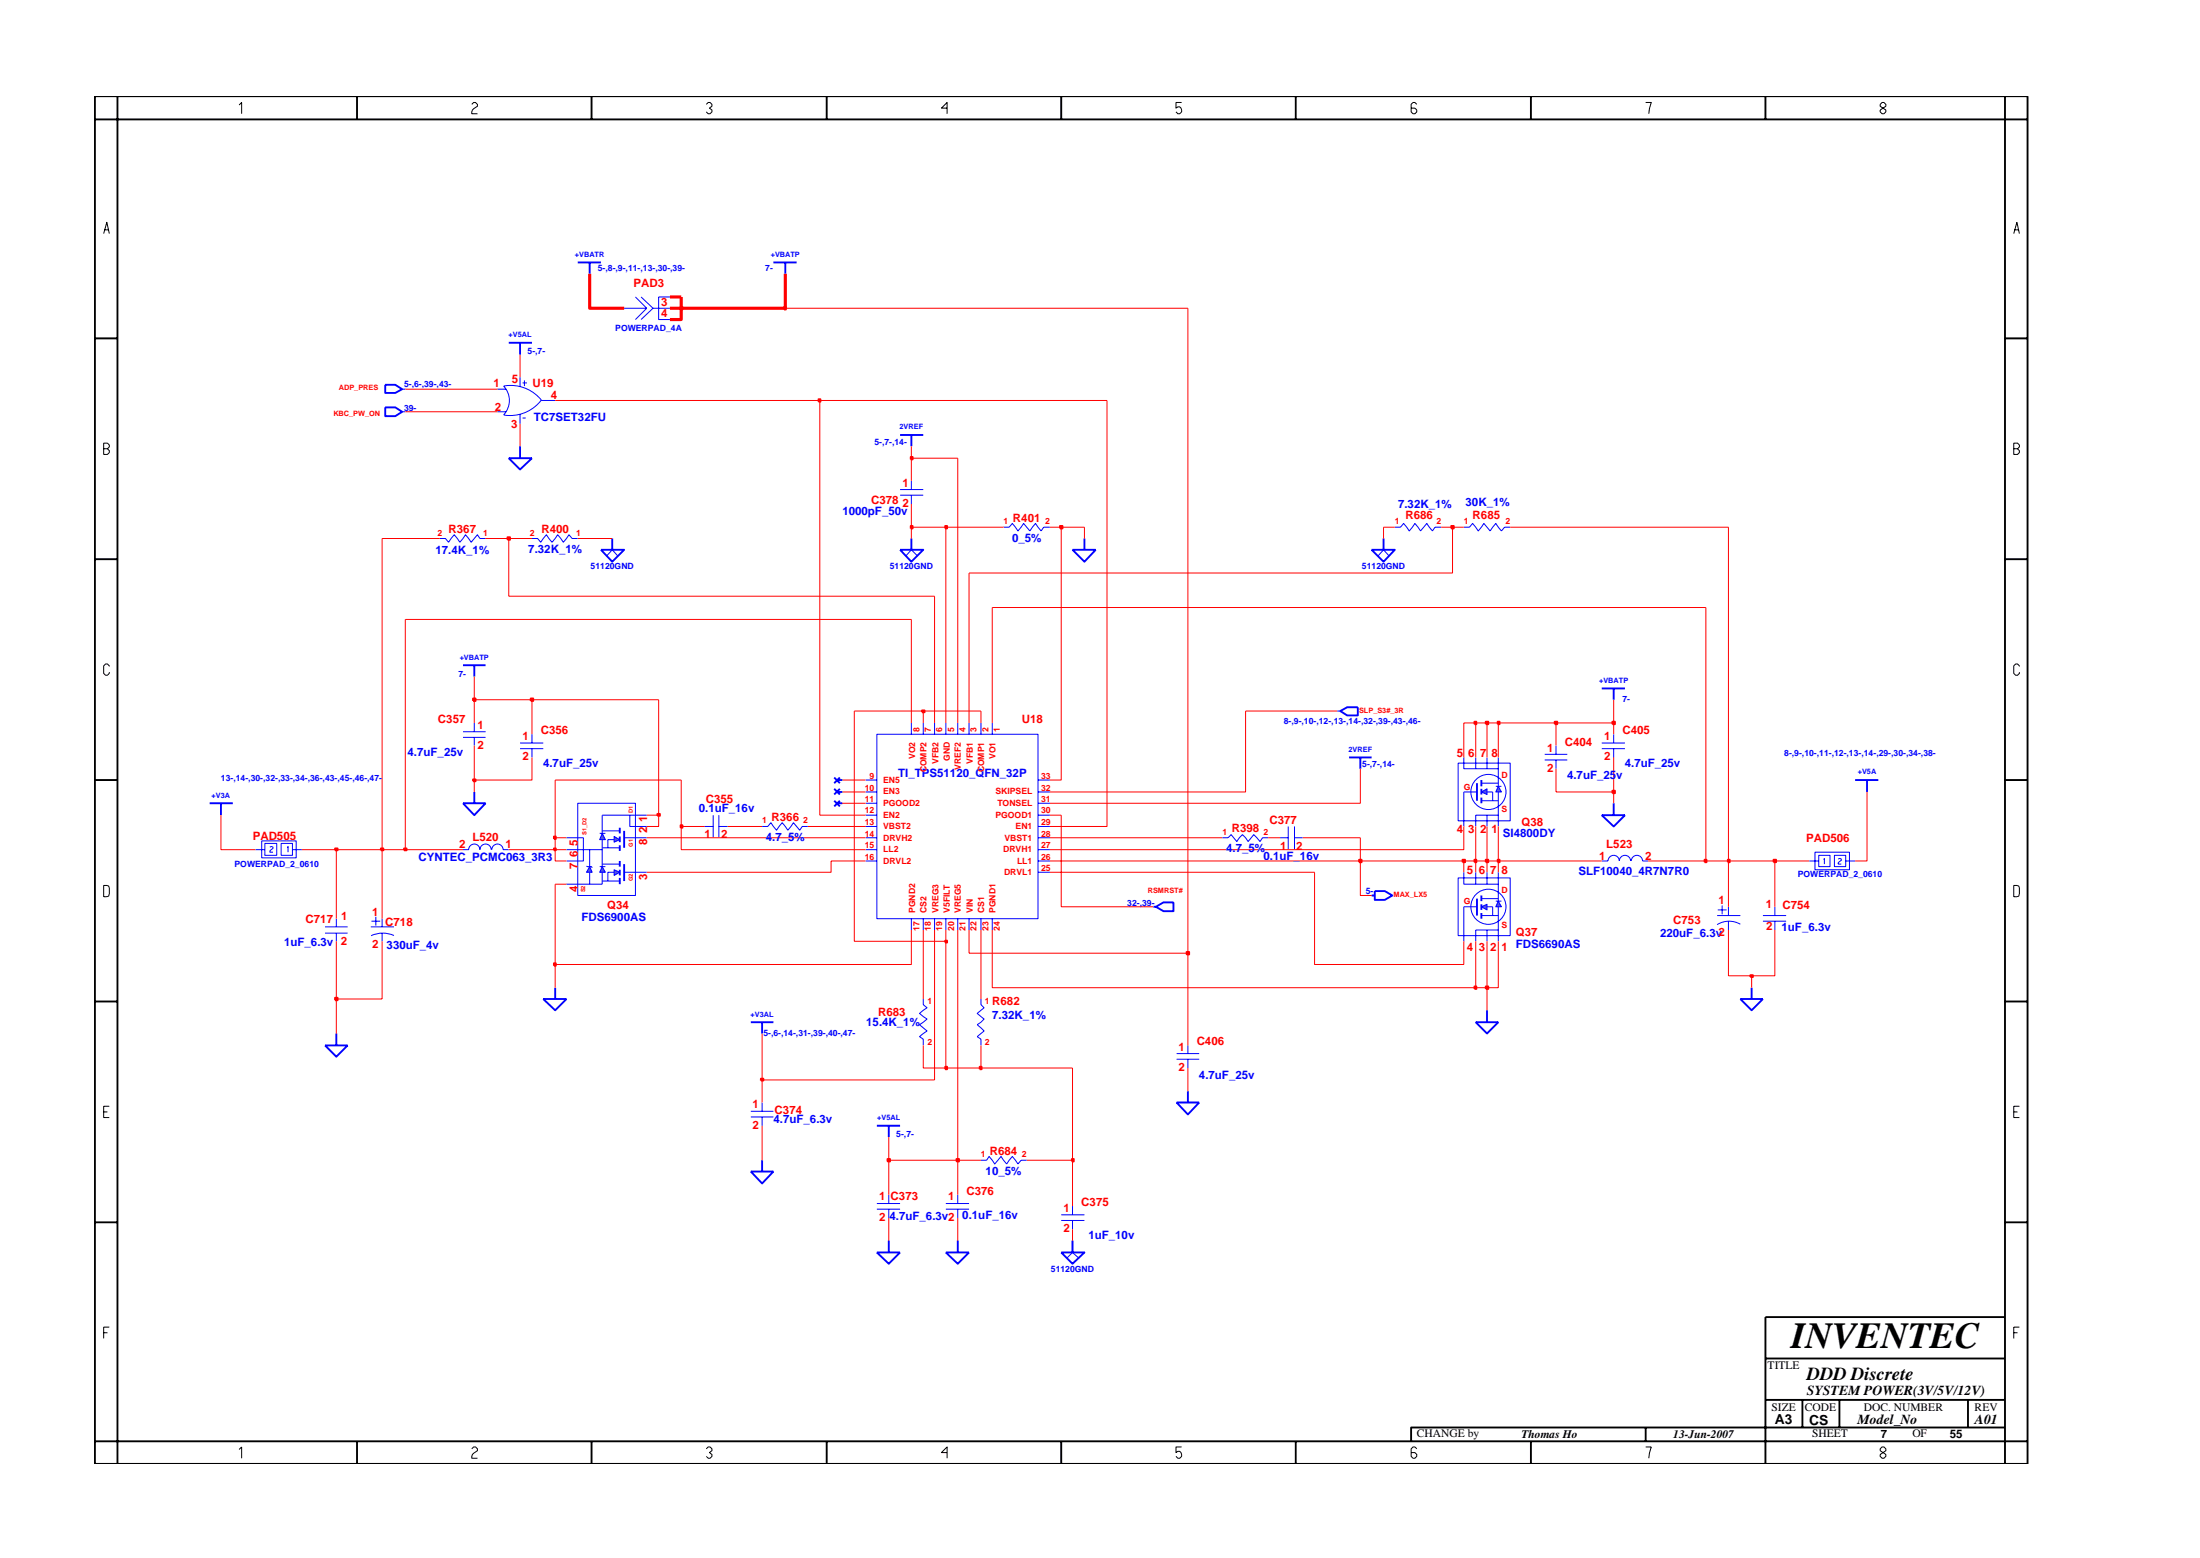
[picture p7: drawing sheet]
<svg xmlns="http://www.w3.org/2000/svg" width="297mm" height="210mm" viewBox="0 0 297 210" stroke-linecap="round" stroke-linejoin="round" font-family="sans-serif">
<path d="M121.5 66.1h3.2M121.5 66.8h3.2M123 64.9v1.2M123 66.8v1.2M188.3 71.1h.8l.4-.5 .8 1.1 .7-1.1 .8 1.1 .8-1.1 .8 1.1 .3-.6h.9M124.7 134.8v.8l.5 .4-1.1 .8 1.1 .7-1.1 .8 1.1 .8-1.1 .8 .6 .3v.9M158.9 142.2h3M158.9 142.9h3M160.4 141.1v1.1M160.4 142.9v1.2" fill="none" stroke="#00f" stroke-width=".14"/>
<path d="M84.3 116.6v2.3" fill="none" stroke="#00f" stroke-width=".25"/>
<path d="M81.3 117l.4 .7h-.7z" fill="#3c3cc8"/>
<path d="M81 117h.7M81.3 117l.4 .7h-.7z" fill="none" stroke="#00f" stroke-width=".14"/>
<path d="M82.9 117.4l.8 .3-.8 .4z" fill="#3c3cc8"/>
<g fill="none" stroke="#00f" stroke-width=".14">
<path d="M76.5 113.1h2.3v3.1h-2.3M76.5 114.7h4.8M79.6 114.7v2.3M79.6 117.7v1.6M81.3 118.9h2.4M81.3 116.6h2.4M81.3 114.4v2.6M81.3 117.7v1.6h-4.8M81.3 110h6M82.9 117.4l.8 .3-.8 .4zM82.9 117.7h-.8v1.2M84.3 117.7h3"/>
<path d="M84.3 113.1h3M85 110v1.5h2.3"/>
</g>
<path d="M83.7 116.2v.8M83.7 117.4v.7M83.7 118.5v.8M84.3 112.1v2.3" fill="none" stroke="#00f" stroke-width=".25"/>
<path d="M81.3 112.5l.4 .8h-.7z" fill="#3c3cc8"/>
<path d="M81 112.5h.7M81.3 112.5l.4 .8h-.7z" fill="none" stroke="#00f" stroke-width=".14"/>
<path d="M82.9 112.9l.8 .4-.8 .4z" fill="#3c3cc8"/>
<path d="M81.3 113.3v1.1h2.4M82.9 112.9l.8 .4-.8 .4zM82.9 113.3h-.8v1.1M83.7 112.1h-2.4v.4" fill="none" stroke="#00f" stroke-width=".14"/>
<path d="M83.7 111.7v.8M83.7 112.9v.8M83.7 114.1v.7" fill="none" stroke="#00f" stroke-width=".25"/>
<path d="M79.6 117l.4 .7h-.8z" fill="#3c3cc8"/>
<g fill="none" stroke="#00f" stroke-width=".14">
<path d="M71.8 99.1v1.2M70.2 100.3h3.1M70.2 101h3.1M71.8 101v1.2M78 108.4h7.8v12.4h-7.8zM79.2 116.9l.1 .1h.6l.1 .1M79.6 117l.4 .7h-.8zM81.3 110v2.1M197.6 122.4h1.8M101.4 150h3M101.4 150.7h3M102.9 148.8v1.2"/>
<path d="M102.9 150.7v1.2"/>
</g>
<path d="M28.3 108.4h3.1M29.8 108.4v1.6M182.1 102.2h3.1M183.7 102.2v1.5M199.4 121.3v2.3" fill="none" stroke="#00f" stroke-width=".25"/>
<path d="M202.3 121.6l.4 .8h-.7z" fill="#3c3cc8"/>
<path d="M202 121.6h.7M202.3 121.6l.4 .8h-.7z" fill="none" stroke="#00f" stroke-width=".14"/>
<path d="M200 122.4l.8-.4v.8z" fill="#3c3cc8"/>
<g fill="none" stroke="#00f" stroke-width=".14">
<path d="M54.3 52.5h.4M54.3 55.6h.4M71.8 72.7h.8l.4 .5 .8-1 .7 1 .8-1 .8 1 .7-1 .4 .5h.8M81.9 75l.8-.8 .7 .8M135.5 71.1h.8l.4-.5 .7 1.1 .8-1.1 .9 1.1 .7-1.1 .8 1.1 .3-.6h.9M186 75l.8-.8 .8 .8M62.5 98.7h3.1M62.5 99.5h3.1M64 97.6v1.1M64 99.5v1.1M62.5 114.7h.8a.76 .76 0 0 1 .7-.8 .76 .76 0 0 1 .8 .8 .76 .76 0 0 1 .8-.8 .76 .76 0 0 1 .7 .8M66.4 114.7a.76 .76 0 0 1 .8-.8 .76 .76 0 0 1 .7 .8h.8"/>
<path d="M165 113.1h.8l.4-.5 .8 1 .8-1 .7 1 .8-1 .8 1 .4-.5h.7M196.9 118.5h7v7.8h-7zM197.6 117.7v1.6h4.7M197.6 106.9h1.8M199.2 117.7v1.6M200.8 117.7v1.6M202.3 117.7v3.9M43.9 125.1h3M43.9 125.9h3M45.4 124v1.1M45.4 125.9v1.1M197.6 122.4v4.6"/>
<path d="M200 122.4l.8-.4v.8zM200 123.6h2.3M200 121.3h2.3M200.8 122.4h.7v1.2M200.8 125.5v1.5M202.3 122.4v4.6M202.3 125.5h-3.1v1.5M231.8 123.6h3.2M231.9 122.8h1.2M232.5 122.2v1.2M233.4 122.4v1.2M233.4 124.3v1.2"/>
<path d="M235 124.7a3 3 0 0 0-3.2 .1M127.7 162.4h3.1M127.7 163.2h3.1M129.3 161.2v1.2M129.3 163.2v1.2M144 169.8l.8-.8 .9 .8"/>
<circle cx="201" cy="122.4" r="2.37"/>
</g>
<g fill="none" stroke="#00f" stroke-width=".25">
<path d="M78 35.4h3.1M79.6 35.4v1.5M104.4 35.4h3.2M106 35.4v1.5M52 51.9h1.4l.9 .6-.9 .5h-1.4zM52 55h1.4l.9 .6-.9 .6h-1.4zM68.7 46.3h3.1M70.2 46.3v1.6M121.5 58.7h3.2M123 58.7v1.5M68.7 61.8h3.1l-1.6 1.6zM70.2 60.2v1.6"/>
<path d="M81.1 74.2h3.2l-1.6 1.6zM82.7 72.7v1.5M185.2 74.2h3.1l-1.5 1.6zM186.8 72.7v1.5M62.5 89.8h3.1M64 89.8v1.5M216.3 92.9h3.1M217.9 92.9v1.5M62.5 108.4h3.1l-1.6 1.6zM64 106.9v1.5M112.6 106.5l.8 .7M112.6 108.1l.8 .7"/>
<path d="M113 108.4h.7M113 106.9h.7M113.4 106.5l-.8 .7M113.4 108.1l-.8 .7M199.4 105.7v2.4M216.3 110h3.1l-1.5 1.5zM217.9 108.4v1.6M250.5 105.3h3.1M252.1 105.3v1.6M45.4 139.5v1.6M101.4 138h3M102.9 138v1.5"/>
<path d="M185.2 120.8h.4M185.6 120.3h1.4l1 .5-1 .6h-1.4zM199.2 138h3.1l-1.5 1.5zM200 120.8v.8M200 122v.8M200 123.2v.8M200.8 136.3v1.7M235 134.8h3l-1.5 1.5zM236.5 133.3v1.5M43.9 141.1h3l-1.5 1.5zM101.4 158.1h3l-1.5 1.6zM102.9 156.6v1.5"/>
<path d="M118.4 151.9h3.1M120 151.9v1.5M127.7 169h3.1l-1.5 1.5zM129.3 167.4v1.6M143.3 169h3.1l-1.6 1.5zM144.8 167.4v1.6"/>
</g>
<path d="M202.3 106.1l.4 .8h-.7z" fill="#3c3cc8"/>
<path d="M202 106.1h.7M202.3 106.1l.4 .8h-.7z" fill="none" stroke="#00f" stroke-width=".14"/>
<path d="M200 106.9l.8-.4v.7z" fill="#3c3cc8"/>
<g fill="none" stroke="#00f" stroke-width=".14">
<path d="M67.2 52.5h1.2M67.2 55.6h1.2M68 52.1a2.79 2.79 0 0 1 0 3.9M68 52.1a5.3 5.3 0 0 1 5.1 1.9M70.2 50.9v1.3M70.2 55.9v1.3M70.6 51.7h.5M70.6 56.4h.4M70.8 51.3v.8M73.1 54a5.3 5.3 0 0 1-5.1 2M73.1 54h1.9M84.3 41.6h3"/>
<path d="M85.8 40.1l1.5 1.5M86.6 40.1l1.6 1.5M87.3 41.6l-1.5 1.5M88.2 41.6h2.3M88.2 41.6l-1.6 1.5M90.5 40.1h-1.6v3h1.6M59.4 72.7h.7l.5 .5 .7-1 .8 1 .8-1 .7 1 .9-1 .3 .5h.8M122.3 75l.7-.8 .9 .8M197.6 71.1h.8l.4-.5 .8 1.1 .7-1.1 .9 1.1 .8-1.1 .7 1.1 .4-.6h.8M118.4 99.1h21.8v24.9h-21.8zM123 97.6v1.5M124.7 97.6v1.5"/>
<path d="M126.2 97.6v1.5M127.7 97.6v1.5M129.3 97.6v1.5M130.8 97.6v1.5M132.4 97.6v1.5M134 97.6v1.5M180.5 96h.5M217.9 99.1v1.2M34.5 114.7h1.3M35.3 113.5h4.7v2.3h-4.7zM35.8 113.8h1.6v1.6h-1.6zM36.4 114.3l.2-.1 .3 .1v.2l-.5 .3v.2h.5"/>
<path d="M38 113.8h1.5v1.6h-1.5zM38.8 114.4l.1-.2v.8M39.5 114.7h1.3M95.1 111.5h1.2M96.3 110v3.1M97.1 111.5h1.1M97.1 110v3.1M102.9 111.5h.8l.4-.5 .7 1 .8-1 .8 1 .7-1 .9 1 .3-.5h.8M116.9 110h1.5M116.9 106.9h1.5M116.9 114.7h1.5M116.9 111.5h1.5"/>
<path d="M116.9 116.2h1.5M116.9 113.1h1.5M116.9 105.3h1.5M116.9 108.4h1.5M140.2 110h1.6M140.2 106.9h1.6M140.2 114.7h1.6M140.2 111.5h1.6M140.2 116.2h1.6M140.2 113.1h1.6M140.2 105.3h1.6M140.2 108.4h1.6"/>
<path d="M140.2 117.7h1.6M172.8 113.1h1.1M173.9 111.5v3.2M174.8 113.1h1.1M174.8 111.5v3.2M196.9 103h7v7.8h-7zM197.6 102.2v1.5h4.7M197.6 106.9v4.6M199.2 102.2v1.5M200 106.9l.8-.4v.7zM200 108.1h2.3M200 105.7h2.3"/>
<path d="M200.8 106.9h.7v1.2M200.8 102.2v1.5M200.8 110v1.5M202.3 102.2v3.9M202.3 106.9v4.6M202.3 110h-3.1v1.5M208.6 101.8h3M208.6 102.6h3M210.1 100.6v1.2M210.1 102.6v1.1M216.3 116.2h.8a.76 .76 0 0 1 .8-.8 .76 .76 0 0 1 .7 .8 .76 .76 0 0 1 .8-.8 .76 .76 0 0 1 .8 .8M216.3 100.3h3.1"/>
<path d="M216.3 101h3.1M217.9 101v1.2M220.2 116.2a.76 .76 0 0 1 .8-.8 .76 .76 0 0 1 .8 .8h.7M244.3 116.2h1.3M245.1 115h4.6v2.4h-4.6zM245.6 115.4h1.5v1.6h-1.5zM246.2 116l.1-.1v.7M247.7 115.4h1.5v1.6h-1.5zM248.2 115.9h.2h.2v.2l-.4 .3v.2h.4M249.2 116.2h1.3M50.1 125.1h3.1M50.2 124.3h1.1"/>
<path d="M50.7 123.7v1.2M51.6 124v1.1M51.6 125.9v1.1M53.2 126.2a3.7 3.7 0 0 0-3.1 .1M123 124v1.5M124.7 124v1.5M126.2 124v1.5M127.7 124v1.5M129.3 124v1.5M130.8 124v1.5M132.4 134.8v.8l.5 .4-1 .8 1 .7-1 .8 1 .8-1 .8 .5 .3v.9M132.4 124v1.5"/>
<path d="M134 124v1.5M238 124.3h3.2M238 123.6h3.2M239.6 122.4v1.2M239.6 124.3v1.2M132.4 156.6h.8l.3-.5 .8 1 .9-1 .7 1 .8-1 .7 1 .5-.5h.7M118.4 162.4h3.1M118.4 163.2h3.1M120 161.2v1.2M120 163.2v1.2M143.3 163.9h3.1M143.3 164.7h3.1"/>
<path d="M144.8 162.8v1.1M144.8 164.7v1.2"/>
<circle cx="201" cy="106.9" r="2.37"/>
</g>
<g fill="none" stroke="#00f" stroke-width=".25">
<path d="M121.5 74.2h3.2l-1.7 1.6zM123 72.7v1.5M144.8 74.2h3.1l-1.5 1.6zM146.4 72.7v1.5M181 96l.9-.6h1.4v1.1h-1.4zM112.6 104.9l.8 .8M113 105.3h.7M113.4 104.9l-.8 .8M200 105.3v.8M200 106.5v.7M200 107.6v.8M73.3 134.8h3.2l-1.5 1.5z"/>
<path d="M75 133.3v1.5M155.7 122.4h.4M156.1 122.4l1-.6h1.3v1.2h-1.3zM158.9 148.8h3l-1.5 1.6zM160.4 147.3v1.5M118.4 169h3.1l-1.5 1.5zM120 167.4v1.6"/>
</g>
<path d="M102.9 151.9v4.7M120 156.6v4.6M129.3 156.6v4.6M144.8 156.6v6.2M120 164.4v3M129.3 164.4v3M144.8 165.9v1.5" fill="none" stroke="#f00" stroke-width=".14"/>
<path d="M119.8 156.4h.4v.3h-.4z" fill="#8e2323"/>
<path d="M119.8 156.4h.4v.3h-.4z" fill="none" stroke="#f00" stroke-width=".25"/>
<path d="M120 153.4v3.2h9.3" fill="none" stroke="#f00" stroke-width=".14"/>
<path d="M129.1 156.4h.4v.3h-.4z" fill="#8e2323"/>
<path d="M129.1 156.4h.4v.3h-.4z" fill="none" stroke="#f00" stroke-width=".25"/>
<path d="M129.3 125.5v31.1h3.1M138.6 156.6h6.2" fill="none" stroke="#f00" stroke-width=".14"/>
<path d="M144.7 156.4h.3v.3h-.3z" fill="#8e2323"/>
<path d="M144.7 156.4h.3v.3h-.3z" fill="none" stroke="#f00" stroke-width=".25"/>
<path d="M102.9 145.7v3.1M144.8 144.1v12.5M160.4 144.1v3.2" fill="none" stroke="#f00" stroke-width=".14"/>
<path d="M102.7 145.6h.4v.2h-.4z" fill="#8e2323"/>
<path d="M102.7 145.6h.4v.2h-.4z" fill="none" stroke="#f00" stroke-width=".25"/>
<path d="M126.2 125.5v20.2h-23.3v-6.2M124.7 141.1v3h3" fill="none" stroke="#f00" stroke-width=".14"/>
<path d="M127.6 144h.3v.3h-.3z" fill="#8e2323"/>
<path d="M127.6 144h.3v.3h-.3z" fill="none" stroke="#f00" stroke-width=".25"/>
<path d="M127.7 127v17.1h4.7" fill="none" stroke="#f00" stroke-width=".14"/>
<path d="M132.3 144h.2v.3h-.2z" fill="#8e2323"/>
<path d="M132.3 144h.2v.3h-.2z" fill="none" stroke="#f00" stroke-width=".25"/>
<path d="M45.4 134.8v4.7M160.4 128.6v12.5M200.8 133.3v3M132.4 141.1v3h12.4" fill="none" stroke="#f00" stroke-width=".14"/>
<path d="M45.2 134.6h.4v.4h-.4z" fill="#8e2323"/>
<path d="M45.2 134.6h.4v.4h-.4z" fill="none" stroke="#f00" stroke-width=".25"/>
<path d="M45.4 127v7.8h6.2v-7.8M75 130.2v3.1M124.7 125.5v9.3M132.4 125.5v9.3M134 125.5v7.8h65.2" fill="none" stroke="#f00" stroke-width=".14"/>
<path d="M199.1 133.1h.2v.4h-.2z" fill="#8e2323"/>
<path d="M199.1 133.1h.2v.4h-.2z" fill="none" stroke="#f00" stroke-width=".25"/>
<path d="M199.2 127v6.3h1.6" fill="none" stroke="#f00" stroke-width=".14"/>
<path d="M200.6 133.1h.3v.4h-.3z" fill="#8e2323"/>
<path d="M200.6 133.1h.3v.4h-.3z" fill="none" stroke="#f00" stroke-width=".25"/>
<path d="M200.8 127v6.3h1.5v-6.3M233.4 125.5v6.2h3.1v1.6" fill="none" stroke="#f00" stroke-width=".14"/>
<path d="M236.3 131.6h.4v.3h-.4z" fill="#8e2323"/>
<path d="M236.3 131.6h.4v.3h-.4z" fill="none" stroke="#f00" stroke-width=".25"/>
<path d="M239.6 125.5v6.2h-3.1" fill="none" stroke="#f00" stroke-width=".14"/>
<path d="M74.8 130h.2v.3h-.2z" fill="#8e2323"/>
<path d="M74.8 130h.2v.3h-.2z" fill="none" stroke="#f00" stroke-width=".25"/>
<path d="M75 119.3v10.9h48v-4.7M177.5 117.7v12.5h20.1v-3.2M130.8 125.5v3.1h29.6" fill="none" stroke="#f00" stroke-width=".14"/>
<path d="M160.2 128.5h.4v.3h-.4z" fill="#8e2323"/>
<path d="M160.2 128.5h.4v.3h-.4z" fill="none" stroke="#f00" stroke-width=".25"/>
<path d="M160.4 41.6v87M115.3 96v31h12.4" fill="none" stroke="#f00" stroke-width=".14"/>
<path d="M127.6 126.9h.3v.3h-.3z" fill="#8e2323"/>
<path d="M127.6 126.9h.3v.3h-.3z" fill="none" stroke="#f00" stroke-width=".25"/>
<g fill="none" stroke="#f00" stroke-width=".14">
<path d="M45.4 114.7v9.3M51.6 114.7v9.3M75 114.7v1.5h1.5M75 119.3h1.5M116.9 116.2h-4.7v1.5h-24.9M141.8 116.2h41.9v4.6h1.5M141.8 117.7h35.7M143.3 110v12.4h12.4M197.6 116.2v1.5M199.2 116.2v1.5M200.8 116.2v1.5M202.3 116.2v1.5"/>
<path d="M233.4 116.2v6.2M239.6 116.2v6.2M127.7 125.5v1.5"/>
</g>
<path d="M183.5 116h.3v.4h-.3z" fill="#8e2323"/>
<path d="M183.5 116h.3v.4h-.3z" fill="none" stroke="#f00" stroke-width=".25"/>
<path d="M183.7 113.1v3.1h13.9" fill="none" stroke="#f00" stroke-width=".14"/>
<path d="M197.5 116h.3v.4h-.3z" fill="#8e2323"/>
<path d="M197.5 116h.3v.4h-.3z" fill="none" stroke="#f00" stroke-width=".25"/>
<path d="M197.6 116.2h1.6" fill="none" stroke="#f00" stroke-width=".14"/>
<path d="M199.1 116h.2v.4h-.2z" fill="#8e2323"/>
<path d="M199.1 116h.2v.4h-.2z" fill="none" stroke="#f00" stroke-width=".25"/>
<path d="M199.2 111.5v4.7h1.6" fill="none" stroke="#f00" stroke-width=".14"/>
<path d="M200.6 116h.3v.4h-.3z" fill="#8e2323"/>
<path d="M200.6 116h.3v.4h-.3z" fill="none" stroke="#f00" stroke-width=".25"/>
<path d="M200.8 111.5v4.7h1.5" fill="none" stroke="#f00" stroke-width=".14"/>
<path d="M202.2 116h.3v.4h-.3z" fill="#8e2323"/>
<path d="M202.2 116h.3v.4h-.3z" fill="none" stroke="#f00" stroke-width=".25"/>
<path d="M202.3 111.5v4.7h14M222.5 116.2h7.8" fill="none" stroke="#f00" stroke-width=".14"/>
<path d="M230.2 116h.2v.4h-.2z" fill="#8e2323"/>
<path d="M230.2 116h.2v.4h-.2z" fill="none" stroke="#f00" stroke-width=".25"/>
<path d="M230.3 82v34.2h3.1" fill="none" stroke="#f00" stroke-width=".14"/>
<path d="M233.3 116h.2v.4h-.2z" fill="#8e2323"/>
<path d="M233.3 116h.2v.4h-.2z" fill="none" stroke="#f00" stroke-width=".25"/>
<path d="M233.4 71.1v45.1h6.2" fill="none" stroke="#f00" stroke-width=".14"/>
<path d="M239.5 116h.3v.4h-.3z" fill="#8e2323"/>
<path d="M239.5 116h.3v.4h-.3z" fill="none" stroke="#f00" stroke-width=".25"/>
<path d="M29.8 110v4.7h4.7M40.8 114.7h4.6M239.6 116.2h4.7M252.1 106.9v9.3h-1.6" fill="none" stroke="#f00" stroke-width=".14"/>
<path d="M45.2 114.5h.4v.3h-.4z" fill="#8e2323"/>
<path d="M45.2 114.5h.4v.3h-.4z" fill="none" stroke="#f00" stroke-width=".25"/>
<path d="M45.4 114.7h6.2" fill="none" stroke="#f00" stroke-width=".14"/>
<path d="M51.4 114.5h.4v.3h-.4z" fill="#8e2323"/>
<path d="M51.4 114.5h.4v.3h-.4z" fill="none" stroke="#f00" stroke-width=".25"/>
<path d="M51.6 72.7v42h3.1" fill="none" stroke="#f00" stroke-width=".14"/>
<path d="M54.6 114.5h.3v.3h-.3z" fill="#8e2323"/>
<path d="M54.6 114.5h.3v.3h-.3z" fill="none" stroke="#f00" stroke-width=".25"/>
<path d="M54.7 83.6v31.1h7.8M68.7 114.7h6.3" fill="none" stroke="#f00" stroke-width=".14"/>
<path d="M74.8 114.5h.2v.3h-.2z" fill="#8e2323"/>
<path d="M74.8 114.5h.2v.3h-.2z" fill="none" stroke="#f00" stroke-width=".25"/>
<path d="M75 113.1v1.6h1.5M92 111.5v3.2h24.9M197.6 111.5v3.2h-55.8" fill="none" stroke="#f00" stroke-width=".14"/>
<path d="M74.8 112.9h.2v.3h-.2z" fill="#8e2323"/>
<path d="M74.8 112.9h.2v.3h-.2z" fill="none" stroke="#f00" stroke-width=".25"/>
<path d="M75 105.3v7.8h1.5M87.3 113.1h29.6M88.9 110v1.5h-1.6M141.8 113.1h23.2M171.2 113.1h1.6M175.9 113.1h7.8" fill="none" stroke="#f00" stroke-width=".14"/>
<path d="M91.9 111.4h.2v.3h-.2z" fill="#8e2323"/>
<path d="M91.9 111.4h.2v.3h-.2z" fill="none" stroke="#f00" stroke-width=".25"/>
<path d="M149.5 54v57.5h-7.7M87.3 110h1.6M92 105.3v6.2h3.1M98.2 111.5h4.7M109.1 111.5h7.8" fill="none" stroke="#f00" stroke-width=".14"/>
<path d="M88.8 109.8h.3v.3h-.3z" fill="#8e2323"/>
<path d="M88.8 109.8h.3v.3h-.3z" fill="none" stroke="#f00" stroke-width=".25"/>
<path d="M110.7 54v56h6.2M88.9 94.4v15.6M168.2 96v10.9h-26.4M64 105.3v1.6M113.7 108.4h3.2M113.7 106.9h3.2M141.8 110h1.5M183.7 103.7v4.7h-41.9M210.1 103.7v3.2h7.8v1.5" fill="none" stroke="#f00" stroke-width=".14"/>
<path d="M217.7 106.7h.3v.3h-.3z" fill="#8e2323"/>
<path d="M217.7 106.7h.3v.3h-.3z" fill="none" stroke="#f00" stroke-width=".25"/>
<path d="M217.9 102.2v4.7" fill="none" stroke="#f00" stroke-width=".14"/>
<path d="M63.9 105.2h.3v.2h-.3z" fill="#8e2323"/>
<path d="M63.9 105.2h.3v.2h-.3z" fill="none" stroke="#f00" stroke-width=".25"/>
<g fill="none" stroke="#f00" stroke-width=".14">
<path d="M127.7 71.1v26.5M129.3 61.8v35.8M130.8 77.3v20.3M143.3 71.1v34.2h-1.5M64 94.4v3.2M71.8 94.4v4.7M123 83.6v14M124.7 96v1.6M126.2 80.5v17.1M132.4 96v1.6M134 82v15.6M200.8 97.6v4.6"/>
<path d="M202.3 97.6v4.6M210.1 97.6v3M217.9 97.6v1.5M64 100.6v4.7h7.8v-3.1M75 105.3h17M113.7 105.3h3.2M197.6 102.2v-4.6h1.6v4.6"/>
</g>
<path d="M199.1 97.4h.2v.3h-.2z" fill="#8e2323"/>
<path d="M199.1 97.4h.2v.3h-.2z" fill="none" stroke="#f00" stroke-width=".25"/>
<path d="M199.2 97.6h1.6" fill="none" stroke="#f00" stroke-width=".14"/>
<path d="M200.6 97.4h.3v.3h-.3z" fill="#8e2323"/>
<path d="M200.6 97.4h.3v.3h-.3z" fill="none" stroke="#f00" stroke-width=".25"/>
<path d="M200.8 97.6h1.5" fill="none" stroke="#f00" stroke-width=".14"/>
<path d="M202.2 97.4h.3v.3h-.3z" fill="#8e2323"/>
<path d="M202.2 97.4h.3v.3h-.3z" fill="none" stroke="#f00" stroke-width=".25"/>
<path d="M202.3 97.6h7.8" fill="none" stroke="#f00" stroke-width=".14"/>
<path d="M209.9 97.4h.4v.3h-.4z" fill="#8e2323"/>
<path d="M209.9 97.4h.4v.3h-.4z" fill="none" stroke="#f00" stroke-width=".25"/>
<path d="M210.1 97.6h7.8" fill="none" stroke="#f00" stroke-width=".14"/>
<path d="M217.7 97.4h.3v.3h-.3z" fill="#8e2323"/>
<path d="M217.7 97.4h.3v.3h-.3z" fill="none" stroke="#f00" stroke-width=".25"/>
<path d="M115.3 96h9.4M217.9 94.4v3.2" fill="none" stroke="#f00" stroke-width=".14"/>
<path d="M124.5 95.9h.3v.2h-.3z" fill="#8e2323"/>
<path d="M124.5 95.9h.3v.2h-.3z" fill="none" stroke="#f00" stroke-width=".25"/>
<path d="M124.7 96h7.7M168.2 96h12.3" fill="none" stroke="#f00" stroke-width=".14"/>
<path d="M63.9 94.3h.3v.3h-.3z" fill="#8e2323"/>
<path d="M63.9 94.3h.3v.3h-.3z" fill="none" stroke="#f00" stroke-width=".25"/>
<path d="M64 91.3v3.1h7.8" fill="none" stroke="#f00" stroke-width=".14"/>
<path d="M71.7 94.3h.3v.3h-.3z" fill="#8e2323"/>
<path d="M71.7 94.3h.3v.3h-.3z" fill="none" stroke="#f00" stroke-width=".25"/>
<path d="M51.6 72.7h7.8M65.6 72.7h3.1v7.8h57.5M196.1 71.1v6.2h-65.3M54.7 83.6h68.3M71.8 94.4h17.1M134 82h96.3" fill="none" stroke="#f00" stroke-width=".14"/>
<path d="M68.5 72.5h.4v.3h-.4z" fill="#8e2323"/>
<path d="M68.5 72.5h.4v.3h-.4z" fill="none" stroke="#f00" stroke-width=".25"/>
<path d="M68.7 72.7h3.1M78 72.7h4.7M123 71.1v1.6M146.4 71.1v1.6M186.8 71.1v1.6" fill="none" stroke="#f00" stroke-width=".14"/>
<path d="M123 71h.2v.3h-.2z" fill="#8e2323"/>
<path d="M123 71h.2v.3h-.2z" fill="none" stroke="#f00" stroke-width=".25"/>
<path d="M123 68v3.1h4.7" fill="none" stroke="#f00" stroke-width=".14"/>
<path d="M127.6 71h.3v.3h-.3z" fill="#8e2323"/>
<path d="M127.6 71h.3v.3h-.3z" fill="none" stroke="#f00" stroke-width=".25"/>
<path d="M127.7 71.1h7.8M141.8 71.1h1.5" fill="none" stroke="#f00" stroke-width=".14"/>
<path d="M143.1 71h.4v.3h-.4z" fill="#8e2323"/>
<path d="M143.1 71h.4v.3h-.4z" fill="none" stroke="#f00" stroke-width=".25"/>
<path d="M143.3 71.1h3.1M186.8 71.1h1.5M194.6 71.1h1.5" fill="none" stroke="#f00" stroke-width=".14"/>
<path d="M195.9 71h.4v.3h-.4z" fill="#8e2323"/>
<path d="M195.9 71h.4v.3h-.4z" fill="none" stroke="#f00" stroke-width=".25"/>
<path d="M123 61.8v3.1M196.1 71.1h1.5M203.9 71.1h29.5" fill="none" stroke="#f00" stroke-width=".14"/>
<path d="M123 61.7h.2v.3h-.2z" fill="#8e2323"/>
<path d="M123 61.7h.2v.3h-.2z" fill="none" stroke="#f00" stroke-width=".25"/>
<path d="M54.7 55.6h12.5M70.2 57.2v3M75 54h35.7M123 60.2v1.6h6.3" fill="none" stroke="#f00" stroke-width=".14"/>
<path d="M110.5 53.9h.3v.3h-.3z" fill="#8e2323"/>
<path d="M110.5 53.9h.3v.3h-.3z" fill="none" stroke="#f00" stroke-width=".25"/>
<path d="M54.7 52.5h12.5M70.2 47.9v3M110.7 54h38.8" fill="none" stroke="#f00" stroke-width=".14"/>
<path d="M79.6 36.9v4.7h4.7M90.5 41.6h1.5v1.5h-1.5" fill="none" stroke="#f00" stroke-width=".42"/>
<path d="M91.9 41.4h.2v.4h-.2z" fill="#8e2323"/>
<path d="M91.9 41.4h.2v.4h-.2z" fill="none" stroke="#f00" stroke-width=".25"/>
<path d="M92 40.1v1.5h14" fill="none" stroke="#f00" stroke-width=".42"/>
<path d="M105.9 41.4h.2v.4h-.2z" fill="#8e2323"/>
<path d="M105.9 41.4h.2v.4h-.2z" fill="none" stroke="#f00" stroke-width=".25"/>
<path d="M106 41.6h54.4" fill="none" stroke="#f00" stroke-width=".14"/>
<path d="M106 36.9v4.7M90.5 40.1h1.5" fill="none" stroke="#f00" stroke-width=".42"/>
<g fill="none" stroke="#000" stroke-width=".25">
<path d="M12.8 13h261v184.6h-261zM12.8 16.1h261M15.9 13v184.6M48.2 13v3.1M79.9 13v3.1M111.6 13v3.1M143.3 13v3.1M174.9 13v3.1M206.7 13v3.1M238.4 13v3.1M270.7 13v184.6M12.8 45.7h3.1"/>
<path d="M270.7 45.7h3.1M12.8 75.5h3.1M270.7 75.5h3.1M12.8 105.3h3.1M270.7 105.3h3.1M12.8 135.2h3.1M270.7 135.2h3.1M12.8 165h3.1M270.7 165h3.1M270.7 177.7h-32.3v19.9M12.8 194.5h261M48.2 194.5v3.1"/>
<path d="M79.9 194.5v3.1M111.6 194.5v3.1M143.3 194.5v3.1M174.9 194.5v3.1M206.7 194.5v3.1M222.2 192.6v1.9M238.4 183.3h32.3M238.4 188.9h32.3M243.4 188.9v3.7M248.4 188.9v3.7M265.7 188.9v3.7M270.7 192.6h-80.2v1.9"/>
</g>
<g fill="none" stroke="#000" stroke-width=".14">
<path d="M32.3 14.2l.3-.4v1.6M63.7 14.1l.3-.3h.2l.3 .3v.2l-.5 .4-.3 .4v.3h.8M95.4 14.1l.2-.3h.3l.2 .3v.2l-.3 .3 .3 .2v.3l-.2 .3h-.3l-.2-.3M127.9 14.6h-.8l.8-.8v1.6M159.5 13.8h-.7v.8l.2-.2a.5 .5 0 0 1 .5 .7l-.2 .3h-.3l-.2-.3M191.3 14.1l-.3-.3h-.2l-.3 .3v1l.3 .3h.2l.3-.3v-.3l-.3-.2h-.5M222.2 13.8h.8l-.4 1.6M253.9 14.1l.2-.3h.3l.2 .3v.2l-.7 .5v.3l.2 .3h.3l.2-.3v-.3l-.7-.5zM14 31.5l.4-1.5 .4 1.5M14.1 31h.6M271.9 31.5l.4-1.5 .4 1.5M272 31h.6"/>
<path d="M14 59.8h.5l.3 .3v.2l-.3 .3 .3 .2v.3l-.3 .2h-.5zM14 60.6h.5M271.9 60.6h.5l.3-.3v-.2l-.3-.3h-.5v1.5h.5l.3-.2v-.3l-.3-.2M14.8 89.9l-.3-.3h-.2l-.3 .3v1l.3 .2h.2l.3-.2v-.2M272.7 89.9l-.3-.3h-.3l-.2 .3v1l.2 .2h.3l.3-.2v-.2M14 119.5l.7 .1 .1 .2-.1 1.1-.7 .1zM271.9 119.5l.7 .1 .1 .2-.1 1.1-.7 .1zM14 150.1h.5M14.8 149.3h-.8v1.5h.8M271.9 150.1h.5M272.7 149.3h-.8v1.5h.8M14 179.9h.5"/>
<path d="M14.8 179.1h-.8v1.5M271.9 179.9h.5M272.7 179.1h-.8v1.5M32.3 195.6l.3-.3v1.5M63.7 195.5l.3-.2h.2l.3 .2v.3l-.7 .5-.1 .2v.3h.8M95.4 195.5l.2-.2h.3l.2 .2v.3l-.3 .2 .3 .3v.2l-.2 .3h-.3l-.2-.3M127.9 196h-.8l.8-.7v1.5M159.5 195.3h-.7v.7l.2-.1a.5 .5 0 0 1 .5 .6l-.2 .3h-.3l-.2-.3M191.3 195.5l-.3-.2h-.2l-.3 .2v1l.3 .3h.2l.3-.3v-.2l-.3-.3h-.5M222.2 195.3h.8l-.4 1.5M254.1 195.3l-.2 .2v.3l.7 .5v.2l-.2 .3h-.3l-.2-.3v-.2l.7-.5v-.3l-.2-.2z"/>
</g>
<text font-size="5" x="241.8" y="182">INVENTEC</text>
<text font-size="2.5" x="244" y="186.3">DDD Discrete</text>
<g font-size="1.9">
<text x="244" y="188.2">SYSTEM POWER(3V/5V/12V)</text>
<text x="239.6" y="192.2">A3</text>
<text x="244.3" y="192.3">CS</text>
<text x="250.8" y="192.2">Model_No</text>
<text x="266.6" y="192.2">A01</text>
</g>
<g font-size="1.6" fill="#f00">
<text x="85.5" y="38.7">PAD3</text>
<text x="89.3" y="41.2">3</text>
<text x="89.3" y="42.8">4</text>
<text x="66.6" y="52.3">1</text>
<text x="69.1" y="51.7">5</text>
<text x="71.9" y="52.2">U19</text>
<text x="74.4" y="53.9">4</text>
<text x="66.8" y="55.4">2</text>
<text x="69" y="57.8">3</text>
<text x="121.8" y="65.7">1</text>
<text x="60.6" y="72">R367</text>
<text x="73.1" y="71.9">R400</text>
<text x="117.6" y="68">C378</text>
<text x="121.8" y="68.4">2</text>
<text x="136.8" y="70.4">R401</text>
<text x="189.8" y="70">R686</text>
<text x="198.8" y="70">R685</text>
<text x="59.1" y="97.5">C357</text>
<text x="64.5" y="98.3">1</text>
<text x="64.5" y="101">2</text>
<text x="70.5" y="99.9">1</text>
<text x="73" y="99.1">C356</text>
<text x="138" y="97.6">U18</text>
<text x="208.9" y="101.5">1</text>
<text x="211.3" y="100.7">C404</text>
<text x="216.6" y="99.9">1</text>
<text x="219.1" y="99.1">C405</text>
<text x="70.5" y="102.6">2</text>
<text x="196.7" y="102.2">5</text>
<text x="198.2" y="102.2">6</text>
<text x="199.8" y="102.2">7</text>
<text x="201.4" y="102.2">8</text>
<text x="208.9" y="104.1">2</text>
<text x="216.6" y="102.6">2</text>
<text x="34.1" y="113.3">PAD505</text>
<text x="63.8" y="113.5">L520</text>
<text x="87.4" y="112.5" transform="rotate(-90 87.4 112.5)">2</text>
<text x="87.4" y="110.9" transform="rotate(-90 87.4 110.9)">1</text>
<text x="95.1" y="113.1">1</text>
<text x="95.3" y="108.4">C355</text>
<text x="97.4" y="113.1">2</text>
<text x="104.2" y="110.8">R366</text>
<text x="166.3" y="112.3">R398</text>
<text x="171.4" y="111.2">C377</text>
<text x="196.7" y="112.5">4</text>
<text x="198.2" y="112.5">3</text>
<text x="199.8" y="112.5">2</text>
<text x="201.4" y="112.5">1</text>
<text x="205.4" y="111.5">Q38</text>
<text x="243.9" y="113.7">PAD506</text>
<text x="62" y="114.4">2</text>
<text x="68.3" y="114.4">1</text>
<text x="78" y="117.2" transform="rotate(-90 78 117.2)">7</text>
<text x="78" y="115.7" transform="rotate(-90 78 115.7)">6</text>
<text x="78" y="114.2" transform="rotate(-90 78 114.2)">5</text>
<text x="87.4" y="118.7" transform="rotate(-90 87.4 118.7)">3</text>
<text x="87.4" y="114.1" transform="rotate(-90 87.4 114.1)">8</text>
<text x="172.8" y="114.7">1</text>
<text x="175" y="114.7">2</text>
<text x="198.1" y="118">5</text>
<text x="199.7" y="118">6</text>
<text x="201.2" y="118">7</text>
<text x="202.7" y="118">8</text>
<text x="215.9" y="116">1</text>
<text x="216.9" y="114.5">L523</text>
<text x="222.1" y="116">2</text>
<text x="41.3" y="124.6">C717</text>
<text x="46.1" y="124.2">1</text>
<text x="50.2" y="123.6">1</text>
<text x="52" y="124.9">C718</text>
<text x="78" y="120.4" transform="rotate(-90 78 120.4)">4</text>
<text x="82" y="122.7">Q34</text>
<text x="225.9" y="124.7">C753</text>
<text x="232" y="122">1</text>
<text x="238.4" y="122.6">1</text>
<text x="238.4" y="125.6">2</text>
<text x="240.7" y="122.7">C754</text>
<text x="46" y="127.5">2</text>
<text x="50.2" y="127.9">2</text>
<text x="198.1" y="128.3">4</text>
<text x="199.7" y="128.3">3</text>
<text x="201.2" y="128.3">2</text>
<text x="202.7" y="128.3">1</text>
<text x="204.7" y="126.3">Q37</text>
<text x="118.6" y="137.1">R683</text>
<text x="134" y="135.6">R682</text>
<text x="159.1" y="141.8">1</text>
<text x="161.6" y="141.1">C406</text>
<text x="101.6" y="149.5">1</text>
<text x="159.1" y="144.5">2</text>
<text x="101.6" y="152.3">2</text>
<text x="104.6" y="150.3">C374</text>
<text x="133.6" y="155.8">R684</text>
<text x="118.7" y="162">1 C373</text>
<text x="128" y="162">1</text>
<text x="130.5" y="161.2">C376</text>
<text x="118.7" y="164.8">2</text>
<text x="143.6" y="163.6">1</text>
<text x="143.6" y="166.3">2</text>
<text x="146" y="162.8">C375</text>
</g>
<g font-size="1.6" fill="#00f">
<text x="72.1" y="56.8">TC7SET32FU</text>
<text x="113.7" y="69.5">1000pF_50v</text>
<text x="188.8" y="68.5">7.32K_1%</text>
<text x="197.9" y="68.3">30K_1%</text>
<text x="58.8" y="74.7">17.4K_1%</text>
<text x="71.3" y="74.6">7.32K_1%</text>
<text x="136.6" y="73.1">0_5%</text>
<text x="55" y="102">4.7uF_25v</text>
<text x="73.3" y="103.6">4.7uF_25v</text>
<text x="121.3" y="104.9">TI_TPS51120_QFN_32P</text>
<text x="211.6" y="105.1">4.7uF_25v</text>
<text x="219.4" y="103.6">4.7uF_25v</text>
<text x="94.3" y="109.6">0.1uF_16v</text>
<text x="103.4" y="113.5">4.7_5%</text>
<text x="202.9" y="113">SI4800DY</text>
<text x="56.5" y="116.2">CYNTEC_PCMC063_3R3</text>
<text x="165.5" y="115">4.7_5%</text>
<text x="170.6" y="116">0.1uF_16v</text>
<text x="213.1" y="118.1">SLF10040_4R7N7R0</text>
<text x="78.5" y="124.3">FDS6900AS</text>
<text x="240.5" y="125.7">1uF_6.3v</text>
<text x="38.4" y="127.6">1uF_6.3v</text>
<text x="52.2" y="128">330uF_4v</text>
<text x="204.7" y="127.9">FDS6690AS</text>
<text x="224.1" y="126.4">220uF_6.3v2</text>
<text x="134" y="137.5">7.32K_1%</text>
<text x="117" y="138.5">15.4K_1%</text>
<text x="161.9" y="145.5">4.7uF_25v</text>
<text x="104.4" y="151.6">4.7uF_6.3v</text>
<text x="133.1" y="158.5">10_5%</text>
<text x="120.1" y="164.7">4.7uF_6.3v2</text>
<text x="129.9" y="164.5">0.1uF_16v</text>
<text x="146.9" y="167.2">1uF_10v</text>
</g>
<g font-size="1.6">
<text x="238.7" y="184.8">TITLE</text>
<text x="239.2" y="190.4">SIZE</text>
<text x="243.7" y="190.4">CODE</text>
<text x="251.6" y="190.4">DOC. NUMBER</text>
<text x="266.6" y="190.4">REV</text>
<text x="191.3" y="193.9">CHANGE by</text>
<text x="205.4" y="194.1">Thomas Ho</text>
<text x="225.9" y="194.1">13-Jun-2007</text>
<text x="244.7" y="193.9">SHEET</text>
<text x="253.9" y="194.1">7</text>
<text x="258.2" y="193.9">OF</text>
<text x="263.3" y="194.1">55</text>
</g>
<g font-size="1.2" fill="#00f">
<text x="80.7" y="36.6">5-,8-,9-,11-,13-,30-,39-</text>
<text x="103.3" y="36.6">7-</text>
<text x="71.2" y="47.8">5-,7-</text>
<text x="83.1" y="44.7">POWERPAD_4A</text>
<text x="54.6" y="52.3">5-,6-,39-,43-</text>
<text x="54.6" y="55.4">39-</text>
<text x="118.1" y="60.1">5-,7-,14-</text>
<text x="79.7" y="76.9">51120GND</text>
<text x="120.1" y="76.9">51120GND</text>
<text x="183.9" y="76.9">51120GND</text>
<text x="61.9" y="91.4">7-</text>
<text x="219.1" y="94.8">7-</text>
<text x="173.3" y="97.6">8-,9-,10-,12-,13-,14-,32-,39-,43-,46-</text>
<text x="29.8" y="105.4">13-,14-,30-,32-,33-,34-,36-,43-,45-,46-,47-</text>
<text x="183.9" y="103.5">5-,7-,14-</text>
<text x="240.9" y="102.1">8-,9-,10-,11-,12-,13-,14-,29-,30-,34-,38-</text>
<text x="31.7" y="117">POWERPAD_2_0610</text>
<text x="242.7" y="118.3">POWERPAD_2_0610</text>
<text x="152.2" y="122.2">32-,39-</text>
<text x="184.4" y="120.7">5-</text>
<text x="103.1" y="139.8">5-,6-,14-,31-,39-,40-,47-</text>
<text x="121" y="153.5">5-,7-</text>
<text x="141.9" y="171.6">51120GND</text>
</g>
<g font-size="1.2" fill="#f00">
<text x="135.5" y="70.7">1</text>
<text x="141.1" y="70.7">2</text>
<text x="188.3" y="70.7">1</text>
<text x="193.9" y="70.7">2</text>
<text x="197.6" y="70.7">1</text>
<text x="203.3" y="70.7">2</text>
<text x="59.1" y="72.3">2</text>
<text x="65.3" y="72.3">1</text>
<text x="71.5" y="72.3">2</text>
<text x="77.8" y="72.3">1</text>
<text x="124.2" y="98.7" transform="rotate(-90 124.2 98.7)">8</text>
<text x="125.7" y="98.7" transform="rotate(-90 125.7 98.7)">7</text>
<text x="127.2" y="98.7" transform="rotate(-90 127.2 98.7)">6</text>
<text x="128.8" y="98.7" transform="rotate(-90 128.8 98.7)">5</text>
<text x="130.3" y="98.7" transform="rotate(-90 130.3 98.7)">4</text>
<text x="131.9" y="98.7" transform="rotate(-90 131.9 98.7)">3</text>
<text x="133.5" y="98.7" transform="rotate(-90 133.5 98.7)">2</text>
<text x="135" y="98.7" transform="rotate(-90 135 98.7)">1</text>
<text x="116.8" y="106.7">10</text>
<text x="117.4" y="105.1">9</text>
<text x="119.2" y="107.2">EN3</text>
<text x="119.2" y="105.7">EN5</text>
<text x="123.6" y="102.4" transform="rotate(-90 123.6 102.4)">VO2</text>
<text x="125.1" y="104.2" transform="rotate(-90 125.1 104.2)">COMP2</text>
<text x="126.7" y="103.1" transform="rotate(-90 126.7 103.1)">VFB2</text>
<text x="128.2" y="102.7" transform="rotate(-90 128.2 102.7)">GND</text>
<text x="129.7" y="103.9" transform="rotate(-90 129.7 103.9)">VREF2</text>
<text x="131.4" y="103.1" transform="rotate(-90 131.4 103.1)">VFB1</text>
<text x="132.9" y="104.2" transform="rotate(-90 132.9 104.2)">COMP1</text>
<text x="134.4" y="107.2">SKIPSEL</text>
<text x="134.4" y="102.4" transform="rotate(-90 134.4 102.4)">VO1</text>
<text x="140.6" y="106.7">32</text>
<text x="140.6" y="105.1">33</text>
<text x="197.6" y="106.6">G</text>
<text x="202.7" y="104.9">D</text>
<text x="102.9" y="111.1">1</text>
<text x="108.4" y="111.1">2</text>
<text x="116.8" y="109.8">12</text>
<text x="116.8" y="112.9">14</text>
<text x="116.8" y="111.4">13</text>
<text x="116.8" y="108.2">11</text>
<text x="119.2" y="113.5">DRVH2</text>
<text x="119.2" y="110.3">EN2</text>
<text x="119.2" y="111.9">VBST2</text>
<text x="119.2" y="108.8">PGOOD2</text>
<text x="134.4" y="110.3">PGOOD1</text>
<text x="134.7" y="108.8">TONSEL</text>
<text x="135.6" y="113.5">VBST1</text>
<text x="137.1" y="111.9">EN1</text>
<text x="140.6" y="111.4">29</text>
<text x="140.6" y="112.9">28</text>
<text x="140.6" y="109.8">30</text>
<text x="140.6" y="108.2">31</text>
<text x="165" y="112.7">1</text>
<text x="170.6" y="112.7">2</text>
<text x="202.7" y="109.6">S</text>
<text x="116.8" y="114.4">15</text>
<text x="116.8" y="116">16</text>
<text x="119.2" y="116.6">DRVL2</text>
<text x="119.2" y="115">LL2</text>
<text x="135.4" y="115">DRVH1</text>
<text x="135.6" y="118.1">DRVL1</text>
<text x="137.3" y="116.6">LL1</text>
<text x="140.6" y="117.5">25</text>
<text x="140.6" y="114.4">27</text>
<text x="140.6" y="116">26</text>
<text x="123.6" y="123.2" transform="rotate(-90 123.6 123.2)">PGND2</text>
<text x="124.2" y="125.6" transform="rotate(-90 124.2 125.6)">17</text>
<text x="125.1" y="123.2" transform="rotate(-90 125.1 123.2)">CS2</text>
<text x="125.7" y="125.6" transform="rotate(-90 125.7 125.6)">18</text>
<text x="126.7" y="123.2" transform="rotate(-90 126.7 123.2)">VREG3</text>
<text x="127.2" y="125.6" transform="rotate(-90 127.2 125.6)">19</text>
<text x="128.2" y="123.2" transform="rotate(-90 128.2 123.2)">V5FILT</text>
<text x="128.8" y="125.6" transform="rotate(-90 128.8 125.6)">20</text>
<text x="129.7" y="123.2" transform="rotate(-90 129.7 123.2)">VREG5</text>
<text x="130.3" y="125.6" transform="rotate(-90 130.3 125.6)">21</text>
<text x="131.4" y="123.2" transform="rotate(-90 131.4 123.2)">VIN</text>
<text x="131.9" y="125.6" transform="rotate(-90 131.9 125.6)">22</text>
<text x="132.9" y="123.2" transform="rotate(-90 132.9 123.2)">CS1</text>
<text x="133.5" y="125.6" transform="rotate(-90 133.5 125.6)">23</text>
<text x="134.4" y="123.2" transform="rotate(-90 134.4 123.2)">PGND1</text>
<text x="135" y="125.6" transform="rotate(-90 135 125.6)">24</text>
<text x="197.6" y="122">G</text>
<text x="202.7" y="120.5">D</text>
<text x="202.7" y="125.2">S</text>
<text x="125.3" y="135.5">1</text>
<text x="133" y="135.5">1</text>
<text x="125.3" y="141.1">2</text>
<text x="133" y="141.1">2</text>
<text x="132.4" y="156.2">1</text>
<text x="138" y="156.2">2</text>
</g>
<g font-size="1" fill="#00f">
<text x="77.6" y="34.7">+VBATR</text>
<text x="104.1" y="34.7">+VBATP</text>
<text x="68.7" y="45.5">+V5AL</text>
<text x="121.5" y="57.9">2VREF</text>
<text x="62.1" y="89">+VBATP</text>
<text x="215.9" y="92.1">+VBATP</text>
<text x="182.1" y="101.5">2VREF</text>
<text x="28.6" y="107.6">+V3A</text>
<text x="250.8" y="104.5">+V5A</text>
<text x="101.3" y="137.2">+V3AL</text>
<text x="118.4" y="151.2">+V5AL</text>
</g>
<g font-size="1" fill="#f00">
<text x="45.7" y="52.6">ADP_PRES</text>
<text x="45" y="56.1">KBC_PW_ON</text>
<text x="183.5" y="96.2">SLP_S3#_3R</text>
<text x="155" y="120.5">RSMRST#</text>
<text x="188.2" y="121.1">MAX_LX5</text>
</g>
<g font-size=".8" fill="#f00">
<text x="79.2" y="112.7" transform="rotate(-90 79.2 112.7)">S1_D2</text>
<text x="85.4" y="109.8" transform="rotate(-90 85.4 109.8)">D1</text>
<text x="85.4" y="118.9" transform="rotate(-90 85.4 118.9)">G2</text>
<text x="85.4" y="114.2" transform="rotate(-90 85.4 114.2)">G1</text>
<text x="79" y="120.4" transform="rotate(-90 79 120.4)">S2</text>
</g>
</svg>
